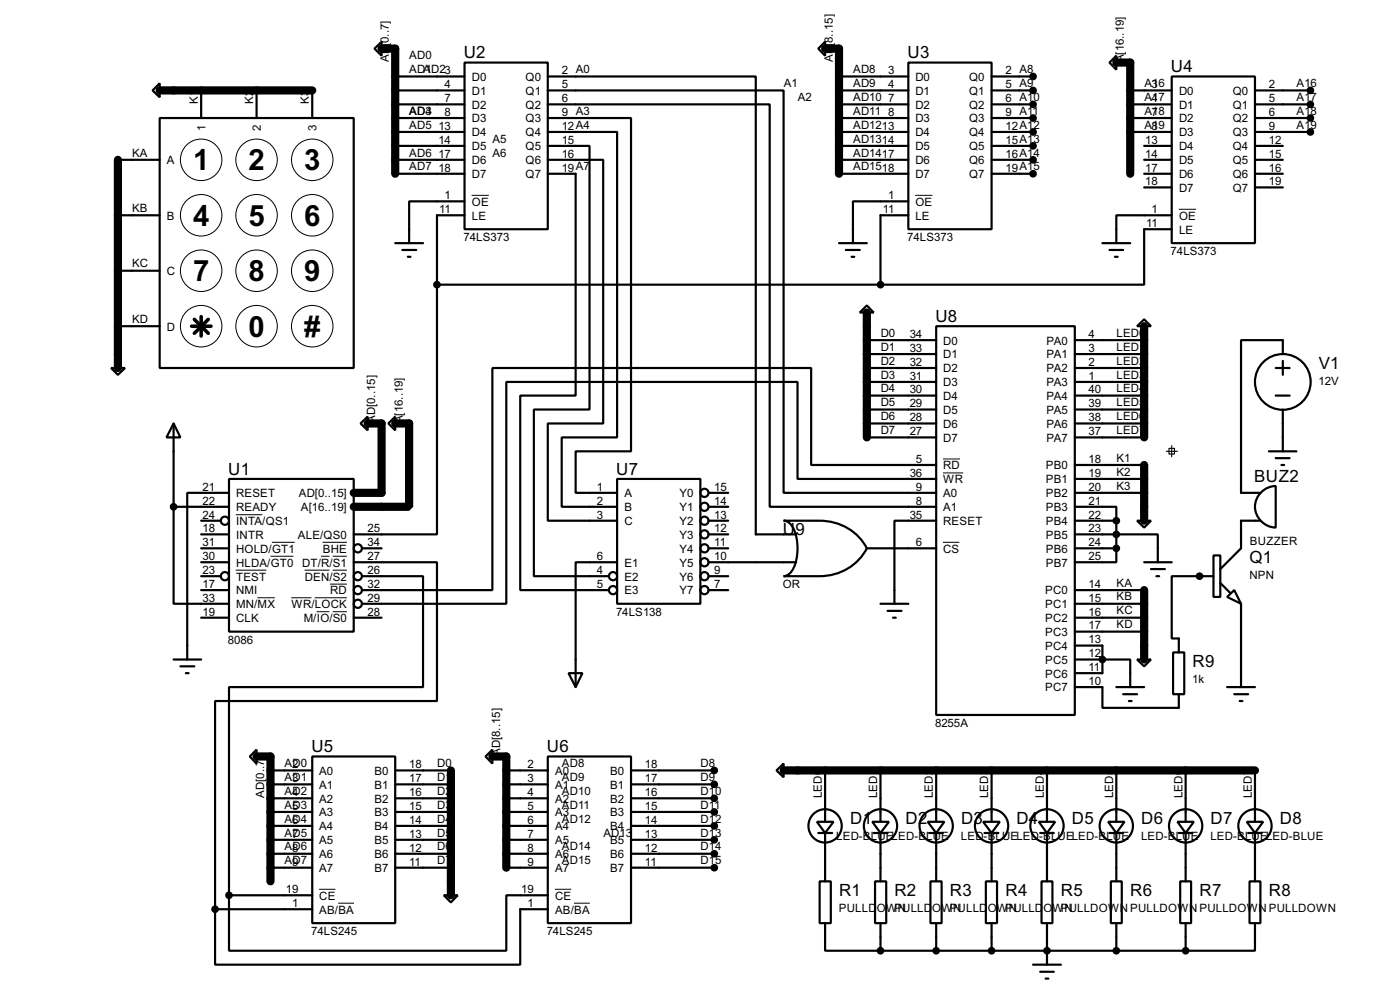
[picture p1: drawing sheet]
<svg xmlns="http://www.w3.org/2000/svg" width="256mm" height="180mm" viewBox="0 0 256 180" stroke-linecap="round" stroke-linejoin="round" font-family="sans-serif">
<g fill="none" stroke="#000" stroke-width="1.5">
<path d="M29.3 16.6h27.9M69.9 8.9h2.5v22.9M151.2 8.9h2.5v22.9M204.5 11.5h2.6v20.3M21.6 29.3v38.1M158.8 57.2v22.9M209.6 59.7v20.4M67.4 77.5h2.5v12.7h-5.1M72.4 77.5h2.6v15.3h-10.2M209.6 85.1v10.2M209.6 108v12.7M47 138.5h2.6v22.8"/>
<path d="M90.2 138.5h2.6v20.3M82.6 141v22.9M143.6 141h86.3"/>
</g>
<g fill="none" stroke="#000" stroke-width=".4">
<path d="M28 16.6l1.3-1.3v2.5zM36.9 16.6v5M47 16.6v5M57.2 16.6v5M68.6 8.9l1.3-1.2v2.5zM72.4 19.1h12.7M72.4 16.6h12.7M72.4 14h12.7M85.1 11.5h15.3v30.5h-15.3zM100.4 16.6h43.2v73.6h27.9M100.4 19.1h40.6v73.7h30.5M100.4 14h38.1v83.8h7.4"/>
<path d="M151.2 7.7v2.5l-1.3-1.3zM153.7 19.1h12.7M153.7 16.6h12.7M153.7 14h12.7M166.4 11.5h15.3v30.5h-15.3zM181.7 19.1h7.6M181.7 16.6h7.6M181.7 14h7.6M203.3 11.5l1.2-1.3v2.6zM207.1 19.1h7.6M207.1 16.6h7.6M214.7 14h15.2v30.5h-15.2z"/>
<path d="M229.9 19.1h10.2M229.9 16.6h10.2M21.6 29.3h7.7M21.6 39.4h7.7M29.3 21.6h35.5v45.8h-35.5zM72.4 31.8h12.7M72.4 29.3h12.7M72.4 26.7h12.7M72.4 24.2h12.7M72.4 21.6h12.7M85.1 36.9h-10.1v7.6M85.1 39.4h-5v12.7"/>
<path d="M100.4 21.6h15.2v61h-10.1v7.6h7.6M100.4 24.2h12.7v55.9h-10.2v12.7h10.2M100.4 29.3h10.1v48.2h-10.1v17.8h12.7M100.4 26.7h7.6v48.3h-10.2v30.5h13.8M100.4 31.8h5.1v40.6h-10.2v35.6h16.3M153.7 31.8h12.7M153.7 29.3h12.7M153.7 26.7h12.7M153.7 24.2h12.7M153.7 21.6h12.7M166.4 36.9h-10.1v7.6M166.4 39.4h-5.1v12.7"/>
<path d="M181.7 31.8h7.6M181.7 29.3h7.6M181.7 26.7h7.6M181.7 24.2h7.6M181.7 21.6h7.6M207.1 24.2h7.6M207.1 21.6h7.6M209.6 31.8h5.1M209.6 29.3h5.1M209.6 26.7h5.1M209.6 34.3h5.1M214.7 39.4h-10.2v5.1"/>
<path d="M229.9 31.8h5.1M229.9 29.3h5.1M229.9 26.7h5.1M229.9 24.2h10.2M229.9 21.6h10.2M229.9 34.3h5.1M21.6 49.6h7.7M21.6 59.7h7.7M72.4 44.5h5.1M73.7 45.8h2.6M74.7 47h.5M80.1 52.1v45.7h-15.3"/>
<path d="M80.1 52.1h81.2M153.7 44.5h5.1M155 45.8h2.5M156 47h.5M158.8 55.9l1.3 1.3h-2.6zM171.5 59.7h25.4v71.2h-25.4zM202 44.5h5.1M203.3 45.8h2.5M204.3 47h.5M208.3 59.7l1.3-1.2 1.3 1.2zM214.7 42h-5.1v10.1h-48.3M20.4 67.4h2.5l-1.3 1.2z"/>
<path d="M31.8 77.5l1.3 2.6h-2.6zM31.8 77.5v15.3M66.1 77.5l1.3-1.2v2.5zM71.2 77.5l1.2-1.2v2.5zM158.8 62.3h12.7M158.8 64.8h12.7M158.8 69.9h12.7M158.8 67.4h12.7M158.8 72.4h12.7M158.8 75h12.7M158.8 77.5h12.7M196.9 62.3h12.7"/>
<path d="M196.9 64.8h12.7M196.9 69.9h12.7M196.9 67.4h12.7M196.9 72.4h12.7M196.9 75h12.7M196.9 77.5h12.7M233.7 67.4h2.6M233.7 72.4h2.6M235 64.8v-2.5h-7.6v27.9h3.5M235 66.1v2.5M235 75v7.6M31.8 92.8v17.7h10.2"/>
<path d="M31.8 92.8h10.2M36.9 97.8h5.1M36.9 95.3h3.5M42 87.7h22.8v27.9h-22.8zM42 90.2h-7.7v30.5M113.1 87.7h15.2v22.8h-15.2zM129.8 97.8h3.6M129.8 95.3h3.6M129.8 92.8h3.6M129.8 90.2h3.6M143.6 95.3h6.6a9.6 9.6 0 0 1 8.6 5.1 9.6 9.6 0 0 1-8.6 5.1h-6.6a2.22 2.22 0 0 0 1.8-1.5 9 9 0 0 0-.4-7.8l-.9-.8zM158.8 80.1h12.7"/>
<path d="M171.5 85.1h-22.9v-17.7h-58.4v40.6h-23.9M171.5 87.7h-25.4v-17.8h-53.3v40.6h-26.5M171.5 95.3h-7.6v15.2M196.9 97.8h15.2v5.1M196.9 92.8h7.6v2.5M196.9 95.3h7.6M196.9 80.1h12.7M196.9 85.1h12.7M196.9 87.7h12.7M196.9 90.2h12.7M204.5 95.3v5.1M208.3 95.3h2.6l-1.3 1.3z"/>
<path d="M230.9 95.3h-3.5v5.1l-3.8 3.8M231.1 90.1a3.8 3.8 0 0 1 2.6-1.1v7.6a3.8 3.8 0 0 1-3.5-2.4 3.8 3.8 0 0 1 .9-4.1zM232.5 82.6h5M233.7 83.9h2.6M234.8 85.1h.5M36.9 102.9h5.1M36.9 100.4h5.1M36.9 108h5.1M36.9 113.1h5.1M36.9 105.5h3.5M64.8 102.9h15.3v25.4h-40.7v38.1M64.8 113.1h5.1"/>
<path d="M66.3 105.5h11.2v20.3h-35.5v38.1M66.3 100.4h3.6M113.1 102.9h-7.6v22.9M129.8 102.9h16.1M129.8 100.4h3.6M129.8 108h3.6M129.8 105.5h3.6M158.8 100.4h12.7M161.3 110.5h5.1M162.6 111.8h2.6M163.6 113.1h.5M196.9 100.4h7.6"/>
<path d="M196.9 118.2h5.1v5h-5.1M196.9 108h12.7M196.9 110.5h12.7M196.9 113.1h12.7M196.9 115.6h12.7M204.5 100.4v2.5h-7.6M209.6 102.9h5.1M210.9 104.2h2.5M211.9 105.5h.5M214.9 119.4h2.1v7.7h-2.1zM222.3 101.7h1.3v7.6h-1.3zM222.3 105.5h-7.6v11.4h1.3v2.5"/>
<path d="M223.6 106.7l1.8 1.8M224.8 109.3l1.3-1.3 1.3 2.5zM227.4 110.5v15.3M31.8 120.7h5.1M33.1 122h2.5M34.1 123.2h.5M45.8 138.5l1.2-1.3v2.6zM57.2 138.5h15.2v30.5h-15.2zM89 138.5l1.2-1.3v2.6zM100.4 138.5h15.2v30.5h-15.2zM104.2 123.2h2.5l-1.2 2.6zM196.9 120.7h10.2v5.1"/>
<path d="M196.9 125.8h5.1v3.8h14v-2.5M204.5 125.8h5.1M205.8 127.1h2.5M206.8 128.3h.5M208.3 120.7h2.6l-1.3 1.3zM224.8 125.8h5.1M226.1 127.1h2.6M227.1 128.3h.5M49.6 141h7.6M49.6 143.6h7.6M49.6 146.1h7.6M49.6 148.6h7.6"/>
<path d="M49.6 151.2h7.6M49.6 153.7h7.6M49.6 156.3h7.6M49.6 158.8h7.6M72.4 141h10.2M72.4 143.6h10.2M72.4 146.1h10.2M72.4 148.6h10.2M72.4 151.2h10.2M72.4 153.7h10.2M72.4 156.3h10.2M72.4 158.8h10.2"/>
<path d="M92.8 141h7.6M92.8 143.6h7.6M92.8 146.1h7.6M92.8 148.6h7.6M92.8 151.2h7.6M92.8 153.7h7.6M92.8 156.3h7.6M92.8 158.8h7.6M115.6 141h15.3M115.6 143.6h15.3M115.6 146.1h15.3M115.6 148.6h15.3"/>
<path d="M115.6 151.2h15.3M115.6 153.7h15.3M115.6 156.3h15.3M115.6 158.8h15.3M142.3 141l1.3-1.2v2.5zM149.7 150.4h3l-1.5 2.1zM149.9 152.5h2.6M151.2 141v9.4M151.2 152.5v8.8M159.8 150.4h3.1l-1.6 2.1zM160.1 152.5h2.5M161.3 141v9.4"/>
<path d="M161.3 152.5v8.8M170 150.4h3l-1.5 2.1zM170.2 152.5h2.6M171.5 141v9.4M171.5 152.5v8.8M180.1 150.4h3.1l-1.5 2.1zM180.4 152.5h2.5M181.7 141v9.4M181.7 152.5v8.8M190.3 150.4h3l-1.5 2.1zM190.6 152.5h2.5M191.8 141v9.4"/>
<path d="M191.8 152.5v8.8M203 150.4h3l-1.5 2.1zM203.3 152.5h2.5M204.5 141v9.4M204.5 152.5v8.8M215.7 150.4h3l-1.5 2.1zM216 152.5h2.5M217.2 141v9.4M217.2 152.5v8.8M228.4 150.4h3l-1.5 2.1zM228.7 152.5h2.5M229.9 141v9.4"/>
<path d="M229.9 152.5v8.8M39.4 166.4v10.2h55.9v-10.2h5.1M39.4 166.4h17.8M42 163.9v10.1h50.8v-10.1h7.6M42 163.9h15.2M81.3 163.9h2.6l-1.3 1.3zM150.2 161.3h2v7.7h-2zM151.2 169v5h10.1M160.3 161.3h2.1v7.7h-2.1zM161.3 169v5M161.3 174h55.9M170.5 161.3h2v7.7h-2z"/>
<path d="M171.5 169v5M180.6 161.3h2.1v7.7h-2.1zM181.7 169v5M189.3 176.6h5.1M190.6 177.9h2.5M190.8 161.3h2v7.7h-2zM191.6 179.1h.5M191.8 169v7.6M203.5 161.3h2v7.7h-2zM204.5 169v5M216.2 161.3h2v7.7h-2zM217.2 169v5"/>
<path d="M228.9 161.3h2v7.7h-2zM229.9 169v5h-12.7"/>
<circle cx="235" cy="69.9" r="5.1"/>
<circle cx="41.2" cy="95.3" r=".75"/>
<circle cx="129" cy="92.8" r=".75"/>
<circle cx="129" cy="95.3" r=".75"/>
<circle cx="129" cy="90.2" r=".75"/>
<circle cx="129" cy="97.8" r=".75"/>
<circle cx="41.2" cy="105.5" r=".75"/>
<circle cx="65.5" cy="100.4" r=".75"/>
<circle cx="65.5" cy="108" r=".75"/>
<circle cx="65.5" cy="105.5" r=".75"/>
<circle cx="65.5" cy="110.5" r=".75"/>
<circle cx="112.3" cy="105.5" r=".75"/>
<circle cx="112.3" cy="108" r=".75"/>
<circle cx="129" cy="100.4" r=".75"/>
<circle cx="129" cy="102.9" r=".75"/>
<circle cx="129" cy="108" r=".75"/>
<circle cx="129" cy="105.5" r=".75"/>
<circle cx="151.1" cy="151.2" r="3.1"/>
<circle cx="161.3" cy="151.2" r="3.1"/>
<circle cx="171.5" cy="151.2" r="3.1"/>
<circle cx="181.6" cy="151.2" r="3.1"/>
<circle cx="191.8" cy="151.2" r="3.1"/>
<circle cx="204.5" cy="151.2" r="3.1"/>
<circle cx="217.2" cy="151.2" r="3.1"/>
<circle cx="229.9" cy="151.2" r="3.1"/>
</g>
<g fill="#000">
<circle cx="36.9" cy="16.6" r=".2"/>
<circle cx="47" cy="16.6" r=".2"/>
<circle cx="57.2" cy="16.6" r=".2"/>
<circle cx="209.6" cy="62.3" r=".2"/>
<circle cx="219.8" cy="105.5" r=".2"/>
<circle cx="202" cy="120.7" r=".2"/>
<circle cx="191.8" cy="174" r=".2"/>
</g>
<g fill="none" stroke="#000" stroke-width=".18">
<path d="M86.4 35.8h3.2M167.7 35.8h3.1M216 38.3h3.1M43.2 94.2h4.9M49.8 99.3h4.2M59.1 99.3h4.5M172.8 99.3h3M172.8 84h3.1M172.8 86.6h3.7M43.2 104.4h5.6M47.2 109.4h3.2M49.6 101.8h4.2"/>
<path d="M53.4 109.4h3.7M55.8 104.4h4.6M57.7 109.4h5.9M58 112h2.4M58.8 101.8h1.6M60.5 106.9h3.1M61 101.8h2.6M61 112h2.6M61 104.4h2.6M58.5 162.8h3M62 165.3h2.9M101.7 162.8h3"/>
<path d="M105.2 165.3h2.9"/>
<circle cx="36.8" cy="29.3" r="3.8"/>
<circle cx="36.8" cy="39.4" r="3.8"/>
<circle cx="47" cy="39.4" r="3.8"/>
<circle cx="47" cy="29.3" r="3.8"/>
<circle cx="57.2" cy="29.3" r="3.8"/>
<circle cx="57.2" cy="39.4" r="3.8"/>
<circle cx="36.8" cy="49.6" r="3.8"/>
<circle cx="36.8" cy="59.7" r="3.8"/>
<circle cx="47" cy="49.6" r="3.8"/>
<circle cx="47" cy="59.7" r="3.8"/>
<circle cx="57.2" cy="49.6" r="3.8"/>
<circle cx="57.2" cy="59.7" r="3.8"/>
</g>
<g fill="#000" stroke="#000" stroke-width=".4">
<circle cx="189.2" cy="19.1" r=".5"/>
<circle cx="189.2" cy="14" r=".5"/>
<circle cx="189.2" cy="16.6" r=".5"/>
<circle cx="240" cy="19.1" r=".5"/>
<circle cx="240" cy="16.6" r=".5"/>
<circle cx="189.2" cy="24.2" r=".5"/>
<circle cx="189.2" cy="21.6" r=".5"/>
<circle cx="189.2" cy="26.7" r=".5"/>
<circle cx="189.2" cy="29.3" r=".5"/>
<circle cx="189.2" cy="31.8" r=".5"/>
<circle cx="240" cy="24.2" r=".5"/>
<circle cx="240" cy="21.6" r=".5"/>
<circle cx="80" cy="52.1" r=".5"/>
<circle cx="161.3" cy="52.1" r=".5"/>
<circle cx="31.8" cy="92.8" r=".5"/>
<circle cx="204.5" cy="95.3" r=".5"/>
<circle cx="204.5" cy="97.8" r=".5"/>
<circle cx="204.5" cy="100.4" r=".5"/>
<circle cx="219.7" cy="105.5" r=".5"/>
<circle cx="201.9" cy="120.7" r=".5"/>
<circle cx="130.8" cy="141" r=".5"/>
<circle cx="130.8" cy="148.6" r=".5"/>
<circle cx="130.8" cy="151.2" r=".5"/>
<circle cx="130.8" cy="158.8" r=".5"/>
<circle cx="130.8" cy="146.1" r=".5"/>
<circle cx="130.8" cy="153.7" r=".5"/>
<circle cx="130.8" cy="143.6" r=".5"/>
<circle cx="130.8" cy="156.3" r=".5"/>
<circle cx="39.4" cy="166.4" r=".5"/>
<circle cx="41.9" cy="163.9" r=".5"/>
<circle cx="161.3" cy="174" r=".5"/>
<circle cx="171.5" cy="174" r=".5"/>
<circle cx="181.6" cy="174" r=".5"/>
<circle cx="191.8" cy="174" r=".5"/>
<circle cx="204.5" cy="174" r=".5"/>
<circle cx="217.2" cy="174" r=".5"/>
</g>
<path d="M213.7 82.6h2M214.2 82.1h1v1h-1zM214.7 81.6v2" fill="none" stroke="#000" stroke-width=".2"/>
<path d="M35.1 59.7h3.6M35.6 58.5l2.6 2.5M36.9 58v3.5M38.2 58.5l-2.6 2.5" fill="none" stroke="#000" stroke-width=".65"/>
<g font-size="6">
<text x="35.4" y="31.2">1</text>
<text x="45.6" y="31.2">2</text>
<text x="55.8" y="31.2">3</text>
<text x="35.4" y="41.3">4</text>
<text x="45.6" y="41.3">5</text>
<text x="55.8" y="41.3">6</text>
<text x="35.4" y="51.5">7</text>
<text x="45.6" y="51.5">8</text>
<text x="55.8" y="51.5">9</text>
<text x="45.6" y="61.6">0</text>
<text x="55.8" y="61.6">#</text>
</g>
<g font-size="3.5">
<text x="85" y="10.6">U2</text>
<text x="166.3" y="10.6">U3</text>
<text x="214.5" y="13.2">U4</text>
<text x="171.4" y="58.9">U8</text>
<text x="241.6" y="67.5">V1</text>
<text x="41.8" y="86.9">U1</text>
<text x="112.9" y="86.9">U7</text>
<text x="229.8" y="88.2">BUZ2</text>
<text x="143.4" y="98">U9</text>
<text x="228.9" y="103.1">Q1</text>
<text x="218.5" y="122.1">R9</text>
<text x="57.1" y="137.7">U5</text>
<text x="100.2" y="137.7">U6</text>
<text x="155.8" y="150.8">D1</text>
<text x="165.9" y="150.8">D2</text>
<text x="176.1" y="150.8">D3</text>
<text x="186.2" y="150.8">D4</text>
<text x="196.4" y="150.8">D5</text>
<text x="209.1" y="150.8">D6</text>
<text x="221.8" y="150.8">D7</text>
<text x="234.5" y="150.8">D8</text>
<text x="153.7" y="164">R1</text>
<text x="163.9" y="164">R2</text>
<text x="174" y="164">R3</text>
<text x="184.2" y="164">R4</text>
<text x="194.4" y="164">R5</text>
<text x="207.1" y="164">R6</text>
<text x="219.8" y="164">R7</text>
<text x="232.5" y="164">R8</text>
</g>
<g font-size="2.4">
<text x="71.3" y="11.4" transform="rotate(-90 71.3 11.4)">AD</text>
<text x="71.3" y="8.5" transform="rotate(-90 71.3 8.5)">[0..7]</text>
<text x="75" y="10.9">AD0</text>
<text x="152.6" y="11.4" transform="rotate(-90 152.6 11.4)">AD</text>
<text x="152.6" y="8.5" transform="rotate(-90 152.6 8.5)">[8..15]</text>
<text x="205.9" y="11.4" transform="rotate(-90 205.9 11.4)">A[16..19]</text>
<text x="75" y="13.4">ADA1D23</text>
<text x="81.5" y="16.2">4</text>
<text x="86.4" y="14.8">D0</text>
<text x="86.4" y="17.3">D1</text>
<text x="96.3" y="14.8">Q0</text>
<text x="96.3" y="17.3">Q1</text>
<text x="102.9" y="13.6">2 A0</text>
<text x="102.9" y="16.2">5</text>
<text x="143.6" y="15.9">A1</text>
<text x="156.3" y="13.4">AD8</text>
<text x="156.3" y="15.9">AD9</text>
<text x="162.7" y="13.6">3</text>
<text x="162.7" y="16.2">4</text>
<text x="167.7" y="14.8">D0</text>
<text x="167.7" y="17.3">D1</text>
<text x="177.5" y="14.8">Q0</text>
<text x="177.5" y="17.3">Q1</text>
<text x="184.2" y="13.6">2 A8</text>
<text x="184.2" y="16.2">5 A9</text>
<text x="209.6" y="15.9">A3</text>
<text x="211.1" y="15.9">16</text>
<text x="216" y="17.3">D0</text>
<text x="225.8" y="17.3">Q0</text>
<text x="232.5" y="16.2">2</text>
<text x="237.5" y="15.9">A16</text>
<text x="36.2" y="19.1" transform="rotate(-90 36.2 19.1)">K1</text>
<text x="46.4" y="19.1" transform="rotate(-90 46.4 19.1)">K2</text>
<text x="56.6" y="19.1" transform="rotate(-90 56.6 19.1)">K3</text>
<text x="75" y="23.6">AD5</text>
<text x="75" y="21">AD4</text>
<text x="78" y="21">3</text>
<text x="80.3" y="23.8">13</text>
<text x="81.5" y="18.7">7</text>
<text x="81.5" y="21.2">8</text>
<text x="86.4" y="19.9">D2</text>
<text x="86.4" y="22.4">D3</text>
<text x="96.3" y="19.9">Q2</text>
<text x="96.3" y="22.4">Q3</text>
<text x="102.9" y="18.7">6</text>
<text x="102.9" y="21.2">9 A3</text>
<text x="102.9" y="23.8">12A4</text>
<text x="146.1" y="18.5">A2</text>
<text x="156.3" y="18.5">AD10</text>
<text x="156.3" y="21">AD11</text>
<text x="156.3" y="23.6">AD1213</text>
<text x="162.7" y="18.7">7</text>
<text x="162.7" y="21.2">8</text>
<text x="167.7" y="19.9">D2</text>
<text x="167.7" y="22.4">D3</text>
<text x="177.5" y="19.9">Q2</text>
<text x="177.5" y="22.4">Q3</text>
<text x="184.2" y="18.7">6 A10</text>
<text x="184.2" y="21.2">9 A11</text>
<text x="184.2" y="23.8">12A12</text>
<text x="209.6" y="18.5">A4</text>
<text x="209.6" y="21">A7</text>
<text x="209.6" y="23.6">A8</text>
<text x="211.1" y="18.5">17</text>
<text x="211.1" y="21">18</text>
<text x="211.1" y="23.6">19</text>
<text x="216" y="19.9">D1</text>
<text x="216" y="22.4">D2</text>
<text x="225.8" y="19.9">Q1</text>
<text x="225.8" y="22.4">Q2</text>
<text x="232.5" y="18.7">5</text>
<text x="232.5" y="21.2">6</text>
<text x="232.5" y="23.8">9</text>
<text x="237.5" y="18.5">A17</text>
<text x="237.5" y="21">A18</text>
<text x="237.5" y="23.6">A19</text>
<text x="24.2" y="28.6">KA</text>
<text x="37.7" y="24" transform="rotate(-90 37.7 24)">1</text>
<text x="47.8" y="24.1" transform="rotate(-90 47.8 24.1)">2</text>
<text x="58" y="24.1" transform="rotate(-90 58 24.1)">3</text>
<text x="75" y="28.6">AD6</text>
<text x="80.3" y="26.3">14</text>
<text x="80.3" y="28.9">17</text>
<text x="86.4" y="25">D4</text>
<text x="86.4" y="27.5">D5</text>
<text x="90.2" y="28.6">A6</text>
<text x="90.2" y="26.1">A5</text>
<text x="96.3" y="25">Q4</text>
<text x="96.3" y="27.5">Q5</text>
<text x="102.9" y="26.3">15</text>
<text x="102.9" y="28.9">16</text>
<text x="156.3" y="26.1">AD1314</text>
<text x="156.3" y="28.6">AD1417</text>
<text x="167.7" y="25">D4</text>
<text x="167.7" y="27.5">D5</text>
<text x="177.5" y="25">Q4</text>
<text x="177.5" y="27.5">Q5</text>
<text x="184.2" y="26.3">15A13</text>
<text x="184.2" y="28.9">16A14</text>
<text x="209.8" y="26.3">13</text>
<text x="209.8" y="28.9">14</text>
<text x="216" y="25">D3</text>
<text x="216" y="27.5">D4</text>
<text x="225.8" y="25">Q3</text>
<text x="225.8" y="27.5">Q4</text>
<text x="232.5" y="26.3">12</text>
<text x="232.5" y="28.9">15</text>
<text x="30.5" y="30">A</text>
<text x="75" y="31.2">AD7</text>
<text x="80.3" y="31.4">18</text>
<text x="86.4" y="30">D6</text>
<text x="86.4" y="32.6">D7</text>
<text x="96.3" y="30">Q6</text>
<text x="96.3" y="32.6">Q7</text>
<text x="102.9" y="31.4">19A7</text>
<text x="156.3" y="31.2">AD1518</text>
<text x="167.7" y="30">D6</text>
<text x="167.7" y="32.6">D7</text>
<text x="177.5" y="30">Q6</text>
<text x="177.5" y="32.6">Q7</text>
<text x="184.2" y="31.4">19A15</text>
<text x="209.8" y="31.4">17</text>
<text x="209.8" y="33.9">18</text>
<text x="216" y="30">D5</text>
<text x="216" y="32.6">D6</text>
<text x="216" y="35.1">D7</text>
<text x="225.8" y="30">Q5</text>
<text x="225.8" y="32.6">Q6</text>
<text x="225.8" y="35.1">Q7</text>
<text x="232.5" y="31.4">16</text>
<text x="232.5" y="33.9">19</text>
<text x="24.2" y="38.8">KB</text>
<text x="30.5" y="40.2">B</text>
<text x="80.5" y="39">11</text>
<text x="81.5" y="36.5">1</text>
<text x="86.4" y="37.7">OE</text>
<text x="86.4" y="40.2">LE</text>
<text x="161.7" y="39">11</text>
<text x="162.7" y="36.5">1</text>
<text x="167.7" y="37.7">OE</text>
<text x="167.7" y="40.2">LE</text>
<text x="210" y="41.6">11</text>
<text x="211" y="39">1</text>
<text x="216" y="40.2">OE</text>
<text x="84.9" y="44.1">74LS373</text>
<text x="166.2" y="44.1">74LS373</text>
<text x="214.5" y="46.7">74LS373</text>
<text x="216" y="42.7">LE</text>
<text x="24.2" y="49">KC</text>
<text x="30.5" y="50.4">C</text>
<text x="24.2" y="59.1">KD</text>
<text x="30.5" y="60.5">D</text>
<text x="161.3" y="61.7">D0</text>
<text x="161.3" y="64.2">D1</text>
<text x="166.7" y="61.9">34</text>
<text x="166.7" y="64.4">33</text>
<text x="172.8" y="63.1">D0</text>
<text x="172.8" y="65.6">D1</text>
<text x="191.7" y="63.1">PA0</text>
<text x="191.7" y="65.6">PA1</text>
<text x="199.4" y="61.9">4</text>
<text x="199.4" y="64.4">3</text>
<text x="204.5" y="61.7">LED0</text>
<text x="204.5" y="64.2">LED1</text>
<text x="161.3" y="69.3">D3</text>
<text x="161.3" y="66.7">D2</text>
<text x="161.3" y="71.8">D4</text>
<text x="166.7" y="67">32</text>
<text x="166.7" y="69.5">31</text>
<text x="166.7" y="72">30</text>
<text x="172.8" y="68.1">D2</text>
<text x="172.8" y="70.7">D3</text>
<text x="191.7" y="68.1">PA2</text>
<text x="191.7" y="70.7">PA3</text>
<text x="199.4" y="67">2</text>
<text x="199.4" y="69.5">1</text>
<text x="199.4" y="72">40</text>
<text x="204.5" y="66.7">LED2</text>
<text x="204.5" y="69.3">LED3</text>
<text x="204.5" y="71.8">LED4</text>
<text x="241.6" y="70.4">12V</text>
<text x="68.7" y="77.5" transform="rotate(-90 68.7 77.5)">AD[0..15]</text>
<text x="73.8" y="77.5" transform="rotate(-90 73.8 77.5)">A[16..19]</text>
<text x="161.3" y="74.4">D5</text>
<text x="161.3" y="76.9">D6</text>
<text x="166.7" y="74.6">29</text>
<text x="166.7" y="77.1">28</text>
<text x="172.8" y="73.2">D4</text>
<text x="172.8" y="75.8">D5</text>
<text x="191.7" y="73.2">PA4</text>
<text x="191.7" y="75.8">PA5</text>
<text x="199.4" y="74.6">39</text>
<text x="199.4" y="77.1">38</text>
<text x="204.5" y="74.4">LED5</text>
<text x="204.5" y="76.9">LED6</text>
<text x="161.3" y="79.5">D7</text>
<text x="166.7" y="79.7">27</text>
<text x="172.8" y="78.3">D6</text>
<text x="172.8" y="80.8">D7</text>
<text x="191.7" y="78.3">PA6</text>
<text x="191.7" y="80.8">PA7</text>
<text x="199.4" y="79.7">37</text>
<text x="204.5" y="79.5">LED7</text>
<text x="37.1" y="89.8">21</text>
<text x="109.4" y="89.8">1</text>
<text x="130.9" y="89.8">15</text>
<text x="166.7" y="87.3">36</text>
<text x="167.8" y="84.7">5</text>
<text x="167.8" y="89.8">9</text>
<text x="172.8" y="85.9">RD</text>
<text x="172.8" y="88.5">WR</text>
<text x="191.6" y="85.9">PB0</text>
<text x="191.6" y="88.5">PB1</text>
<text x="199.4" y="84.7">18</text>
<text x="199.4" y="87.3">19</text>
<text x="199.4" y="89.8">20</text>
<text x="204.5" y="84.5">K1</text>
<text x="204.5" y="87.1">K2</text>
<text x="204.5" y="89.6">K3</text>
<text x="37.1" y="92.4">22</text>
<text x="37.1" y="94.9">24</text>
<text x="43.2" y="93.6">READY</text>
<text x="43.2" y="91">RESET</text>
<text x="54.7" y="91">AD[0..15]</text>
<text x="55.1" y="93.6">A[16..19]</text>
<text x="109.4" y="92.4">2</text>
<text x="109.4" y="94.9">3</text>
<text x="114.4" y="91">A</text>
<text x="114.4" y="93.6">B</text>
<text x="124.5" y="91">Y0</text>
<text x="124.5" y="93.6">Y1</text>
<text x="130.9" y="92.4">14</text>
<text x="130.9" y="94.9">13</text>
<text x="166.7" y="94.9">35</text>
<text x="167.8" y="92.4">8</text>
<text x="172.8" y="91">A0</text>
<text x="172.8" y="93.6">A1</text>
<text x="191.6" y="91">PB2</text>
<text x="191.6" y="93.6">PB3</text>
<text x="199.4" y="92.4">21</text>
<text x="199.4" y="94.9">22</text>
<text x="37.1" y="97.4">18</text>
<text x="37.1" y="100">31</text>
<text x="43.2" y="98.6">INTR</text>
<text x="43.2" y="101.2">HOLD/GT1</text>
<text x="43.2" y="96.1">INTA/QS1</text>
<text x="54.6" y="98.6">ALE/QS0</text>
<text x="59.1" y="101.2">BHE</text>
<text x="67.4" y="97.4">25</text>
<text x="67.4" y="100">34</text>
<text x="114.4" y="96.1">C</text>
<text x="124.5" y="96.1">Y2</text>
<text x="124.5" y="98.6">Y3</text>
<text x="124.5" y="101.2">Y4</text>
<text x="130.9" y="97.4">12</text>
<text x="130.9" y="100">11</text>
<text x="167.8" y="100">6</text>
<text x="172.8" y="96.1">RESET</text>
<text x="172.8" y="101.2">CS</text>
<text x="191.6" y="96.1">PB4</text>
<text x="191.6" y="98.6">PB5</text>
<text x="191.6" y="101.2">PB6</text>
<text x="199.4" y="97.4">23</text>
<text x="199.4" y="100">24</text>
<text x="229" y="99.7">BUZZER</text>
<text x="37.1" y="107.6">17</text>
<text x="37.1" y="102.5">30</text>
<text x="37.1" y="105.1">23</text>
<text x="43.2" y="103.7">HLDA/GT0 DT/R/S1</text>
<text x="43.2" y="106.3">TEST</text>
<text x="55.8" y="106.3">DEN/S2</text>
<text x="67.4" y="102.5">27</text>
<text x="67.4" y="105.1">26</text>
<text x="67.4" y="107.6">32</text>
<text x="109.4" y="102.5">6</text>
<text x="109.4" y="105.1">4</text>
<text x="109.4" y="107.6">5</text>
<text x="114.4" y="103.7">E1</text>
<text x="114.4" y="106.3">E2</text>
<text x="124.5" y="103.7">Y5</text>
<text x="124.5" y="106.3">Y6</text>
<text x="130.9" y="102.5">10</text>
<text x="130.9" y="105.1">9</text>
<text x="130.9" y="107.6">7</text>
<text x="143.4" y="107.7">OR</text>
<text x="191.6" y="103.7">PB7</text>
<text x="199.4" y="102.5">25</text>
<text x="199.4" y="107.6">14</text>
<text x="204.5" y="107.4">KA</text>
<text x="228.9" y="106">NPN</text>
<text x="37.1" y="112.7">19</text>
<text x="37.1" y="110.1">33</text>
<text x="43.2" y="108.8">NMI</text>
<text x="43.2" y="113.9">CLK</text>
<text x="43.2" y="111.3">MN/MX</text>
<text x="53.4" y="111.3">WR/LOCK</text>
<text x="55.6" y="113.9">M/IO/S0</text>
<text x="60.5" y="108.8">RD</text>
<text x="67.4" y="112.7">28</text>
<text x="67.4" y="110.1">29</text>
<text x="112.9" y="112.7">74LS138</text>
<text x="114.4" y="108.8">E3</text>
<text x="124.5" y="108.8">Y7</text>
<text x="191.5" y="108.8">PC0</text>
<text x="191.5" y="111.3">PC1</text>
<text x="191.5" y="113.9">PC2</text>
<text x="199.4" y="110.1">15</text>
<text x="199.4" y="112.7">16</text>
<text x="204.5" y="109.9">KB</text>
<text x="204.5" y="112.5">KC</text>
<text x="41.8" y="117.8">8086</text>
<text x="191.5" y="116.4">PC3</text>
<text x="191.5" y="119">PC4</text>
<text x="199.4" y="115.2">17</text>
<text x="199.4" y="117.8">13</text>
<text x="204.5" y="115">KD</text>
<text x="191.5" y="121.5">PC5</text>
<text x="191.5" y="124">PC6</text>
<text x="199.4" y="120.3">12</text>
<text x="199.4" y="122.8">11</text>
<text x="199.4" y="125.4">10</text>
<text x="218.4" y="125">1k</text>
<text x="191.5" y="126.6">PC7</text>
<text x="171.3" y="133.1">8255A</text>
<text x="52.1" y="140.4">A2</text>
<text x="52.1" y="143">A3</text>
<text x="53.6" y="140.4">D0</text>
<text x="53.6" y="143">D1</text>
<text x="58.5" y="141.8">A0</text>
<text x="68.6" y="141.8">B0</text>
<text x="75" y="140.6">18</text>
<text x="75" y="143.2">17</text>
<text x="80.1" y="140.4">D0</text>
<text x="80.1" y="143">D1</text>
<text x="91.6" y="138.4" transform="rotate(-90 91.6 138.4)">AD[8..15]</text>
<text x="96.7" y="140.6">2</text>
<text x="96.7" y="143.2">3</text>
<text x="101.7" y="141.8">A0</text>
<text x="102.9" y="143">AD9</text>
<text x="102.9" y="140.4">AD8</text>
<text x="111.8" y="141.8">B0</text>
<text x="118.2" y="140.6">18</text>
<text x="118.2" y="143.2">17</text>
<text x="128.3" y="140.4">D8</text>
<text x="128.3" y="143">D9</text>
<text x="48.4" y="146.1" transform="rotate(-90 48.4 146.1)">AD[0..7]</text>
<text x="52.1" y="145.5">A4</text>
<text x="52.1" y="148">A5</text>
<text x="53.6" y="145.5">D2</text>
<text x="53.6" y="148">D3</text>
<text x="58.5" y="144.4">A1</text>
<text x="58.5" y="146.9">A2</text>
<text x="58.5" y="149.4">A3</text>
<text x="68.6" y="144.4">B1</text>
<text x="68.6" y="146.9">B2</text>
<text x="68.6" y="149.4">B3</text>
<text x="75" y="145.7">16</text>
<text x="75" y="148.2">15</text>
<text x="80.1" y="145.5">D2</text>
<text x="80.1" y="148">D3</text>
<text x="96.7" y="145.7">4</text>
<text x="96.7" y="148.2">5</text>
<text x="101.7" y="144.4">A1</text>
<text x="101.7" y="146.9">A2</text>
<text x="101.7" y="149.4">A3</text>
<text x="102.9" y="148">AD11</text>
<text x="102.9" y="145.5">AD10</text>
<text x="111.8" y="144.4">B1</text>
<text x="111.8" y="146.9">B2</text>
<text x="111.8" y="149.4">B3</text>
<text x="118.2" y="145.7">16</text>
<text x="118.2" y="148.2">15</text>
<text x="128.3" y="145.5">D10</text>
<text x="128.3" y="148">D11</text>
<text x="150.6" y="146.1" transform="rotate(-90 150.6 146.1)">LED0</text>
<text x="160.7" y="146.1" transform="rotate(-90 160.7 146.1)">LED1</text>
<text x="170.9" y="146.1" transform="rotate(-90 170.9 146.1)">LED2</text>
<text x="181.1" y="146.1" transform="rotate(-90 181.1 146.1)">LED3</text>
<text x="191.2" y="146.1" transform="rotate(-90 191.2 146.1)">LED4</text>
<text x="203.9" y="146.1" transform="rotate(-90 203.9 146.1)">LED5</text>
<text x="216.6" y="146.1" transform="rotate(-90 216.6 146.1)">LED6</text>
<text x="229.3" y="146.1" transform="rotate(-90 229.3 146.1)">LED7</text>
<text x="52.1" y="150.6">A6</text>
<text x="52.1" y="153.1">A7</text>
<text x="52.1" y="155.7">A8</text>
<text x="53.6" y="150.6">D4</text>
<text x="53.6" y="153.1">D5</text>
<text x="53.6" y="155.7">D6</text>
<text x="58.5" y="152">A4</text>
<text x="58.5" y="154.5">A5</text>
<text x="68.6" y="152">B4</text>
<text x="68.6" y="154.5">B5</text>
<text x="75" y="150.8">14</text>
<text x="75" y="153.3">13</text>
<text x="75" y="155.9">12</text>
<text x="80.1" y="150.6">D4</text>
<text x="80.1" y="153.1">D5</text>
<text x="80.1" y="155.7">D6</text>
<text x="96.7" y="150.8">6</text>
<text x="96.7" y="153.3">7</text>
<text x="96.7" y="155.9">8</text>
<text x="101.7" y="152">A4</text>
<text x="101.7" y="154.5">A5</text>
<text x="102.9" y="155.7">AD14</text>
<text x="102.9" y="150.6">AD12</text>
<text x="110.5" y="153.1">AD13</text>
<text x="111.8" y="152">B4</text>
<text x="111.8" y="154.5">B5</text>
<text x="118.2" y="150.8">14</text>
<text x="118.2" y="153.3">13</text>
<text x="118.2" y="155.9">12</text>
<text x="128.3" y="150.6">D12</text>
<text x="128.3" y="153.1">D13</text>
<text x="128.3" y="155.7">D14</text>
<text x="153.2" y="153.7">LED-BLUELED-BLUE</text>
<text x="176" y="153.7">LED-BLUELED-BLUELED-BLUE</text>
<text x="209" y="153.7">LED-BLUE</text>
<text x="221.7" y="153.7">LED-BLUELED-BLUE</text>
<text x="52.1" y="158.2">A9</text>
<text x="53.6" y="158.2">D7</text>
<text x="58.5" y="157.1">A6</text>
<text x="58.5" y="159.6">A7</text>
<text x="68.6" y="157.1">B6</text>
<text x="68.6" y="159.6">B7</text>
<text x="75" y="158.4">11</text>
<text x="80.1" y="158.2">D7</text>
<text x="96.7" y="158.4">9</text>
<text x="101.7" y="157.1">A6</text>
<text x="101.7" y="159.6">A7</text>
<text x="102.9" y="158.2">AD15</text>
<text x="111.8" y="157.1">B6</text>
<text x="111.8" y="159.6">B7</text>
<text x="118.2" y="158.4">11</text>
<text x="128.3" y="158.2">D15</text>
<text x="52.4" y="163.5">19</text>
<text x="53.5" y="166">1</text>
<text x="58.5" y="164.7">CE</text>
<text x="58.5" y="167.2">AB/BA</text>
<text x="95.5" y="163.5">19</text>
<text x="96.7" y="166">1</text>
<text x="101.7" y="164.7">CE</text>
<text x="101.7" y="167.2">AB/BA</text>
<text x="153.7" y="167">PULLD</text>
<text x="160.6" y="167">OWPNULLD</text>
<text x="170.8" y="167">OWPNULLD</text>
<text x="180.9" y="167">OWPNULLD</text>
<text x="191.1" y="167">O</text>
<text x="192.8" y="167">WPNULLDOWNPULLDOWNPULLDOWNPULLDOWN</text>
<text x="57" y="171.2">74LS245</text>
<text x="100.2" y="171.2">74LS245</text>
</g>
</svg>
